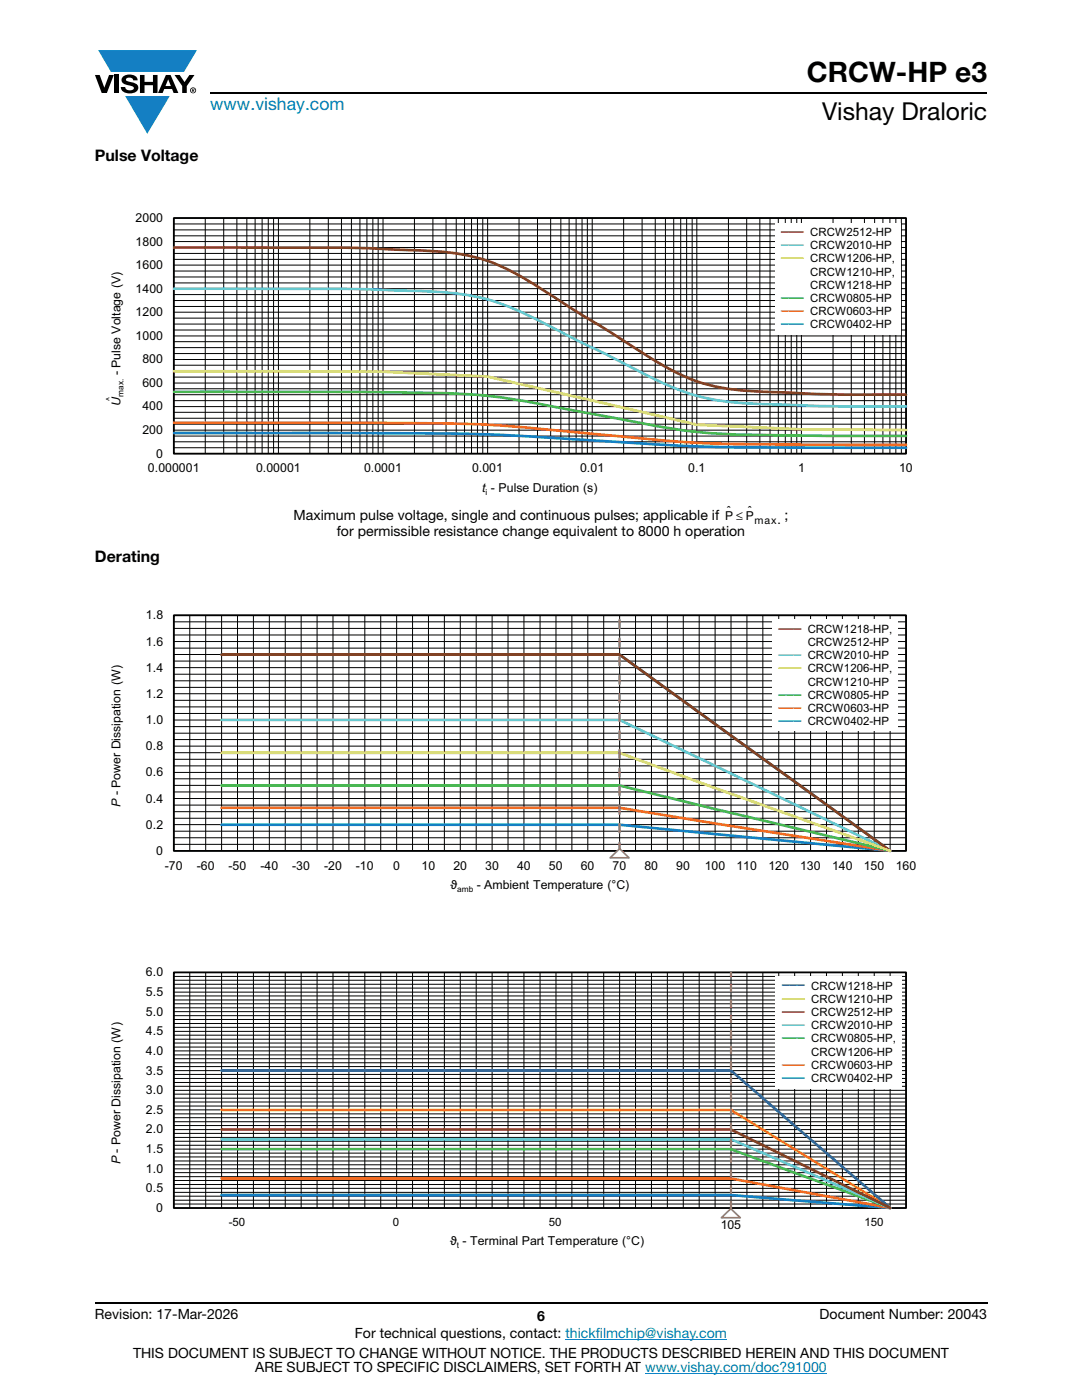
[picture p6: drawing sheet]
<svg xmlns="http://www.w3.org/2000/svg" width="216mm" height="279mm" viewBox="0 0 216 279" stroke-linecap="round" stroke-linejoin="round" font-family="sans-serif">
<g fill="#147fc3">
<path d="M19.6 10h19.7l-2.6 4.3h-1.1h-13.5z"/>
<path d="M25 19.2h8.9l-4.5 7.5z"/>
</g>
<g fill="#000">
<path d="M18.9 15h1l.9 2.5 1-2.5h.9l-1.4 3.6h-1zM22.9 15h.9v3.6h-.9zM24.6 15.3a2.1 2.1 0 0 1 2.8 .3l.1 .4h-.9a.79 .79 0 0 0-.7-.5 .79 .79 0 0 0-.8 .4l.3 .3 1 .2a1.08 1.08 0 0 1 1.2 1 1.08 1.08 0 0 1-1.1 1.2 1.73 1.73 0 0 1-2.4-1.2h.9a.96 .96 0 0 0 .8 .6 .96 .96 0 0 0 .9-.4 1.31 1.31 0 0 0-1.2-.6 1.03 1.03 0 0 1-1.1-.6 1.03 1.03 0 0 1 .2-1.1zM27.9 15h.9v1.3h1.7v-1.3h.9v3.6h-.9v-1.6h-1.7v1.6h-.9zM34.8 15h1.1l.9 1.4 1-1.4h1l-1.5 2.2v1.4h-.9v-1.4z"/>
<path d="M33.6 15.9l.5 1.3h-1.1zM33.1 15l-1.6 3.6h1l.3-.8h1.5l.3 .8h1l-1.6-3.6z"/>
<path d="M38.4 17.8h.2v.2h-.2zM38.3 17.7v.7h.1v-.3l.4 .3-.2-.3 .2-.2-.1-.2z"/>
<path d="M38.1 18a.46 .46 0 0 1 .9 0 .46 .46 0 0 1-.9 0zM37.9 18a.6 .6 0 0 0 1.2 0 .6 .6 0 0 0-1.2 0z"/>
</g>
<path d="M42 18.6h155M18.9 260h178.1" fill="none" stroke="#000" stroke-width=".36"/>
<path d="M112.8 267.3h32.3M128.7 274h36.3" fill="none" stroke="#007ec4" stroke-width=".2"/>
<g fill="none" stroke="#000" stroke-width=".2">
<path d="M34.7 60h146.1M34.7 58.8h146.1M34.7 56.5h146.1M34.7 55.3h146.1M34.7 54.1h146.1M34.7 51.8h146.1M34.7 50.6h146.1M34.7 49.4h146.1M34.7 47.1h146.1M34.7 45.9h146.1M34.7 44.7h146.1M34.7 43.5h146.1v47h-146.1z"/>
<path d="M34.7 57.6h146.1M34.7 52.9h146.1M34.7 48.2h146.1M41 43.5v47M44.6 43.5v47M47.3 43.5v47M49.3 43.5v47M50.9 43.5v47M52.3 43.5v47M53.5 43.5v47M54.6 43.5v47M55.6 43.5v47"/>
<path d="M61.8 43.5v47M65.5 43.5v47M68.1 43.5v47M70.1 43.5v47M71.8 43.5v47M73.2 43.5v47M74.4 43.5v47M75.5 43.5v47M76.4 43.5v47M82.7 43.5v47M86.4 43.5v47M89 43.5v47"/>
<path d="M91 43.5v47M92.7 43.5v47M94.1 43.5v47M95.3 43.5v47M96.3 43.5v47M97.3 43.5v47M103.6 43.5v47M107.3 43.5v47M109.9 43.5v47M111.9 43.5v47M113.6 43.5v47M115 43.5v47"/>
<path d="M116.1 43.5v47M117.2 43.5v47M118.2 43.5v47M124.4 43.5v47M128.1 43.5v47M130.7 43.5v47M132.8 43.5v47M134.4 43.5v47M135.8 43.5v47M137 43.5v47M138.1 43.5v47M139 43.5v47"/>
<path d="M145.4 43.5v47M149 43.5v47M151.6 43.5v47M153.6 43.5v47M155.3 43.5v47M156.7 43.5v47M157.9 43.5v47M159 43.5v47M159.9 43.5v47M166.2 43.5v47M169.9 43.5v47M172.5 43.5v47"/>
<path d="M174.5 43.5v47M176.2 43.5v47M177.6 43.5v47M178.8 43.5v47M179.9 43.5v47M34.7 80h146.1M34.7 78.8h146.1M34.7 77.6h146.1M34.7 75.3h146.1M34.7 74.1h146.1M34.7 72.9h146.1M34.7 70.6h146.1"/>
<path d="M34.7 69.4h146.1M34.7 68.2h146.1M34.7 65.9h146.1M34.7 64.7h146.1M34.7 63.5h146.1M34.7 61.2h146.1M34.7 76.4h146.1M34.7 71.7h146.1M34.7 67h146.1M34.7 62.3h146.1M34.7 89.4h146.1M34.7 88.2h146.1"/>
<path d="M34.7 87h146.1M34.7 84.7h146.1M34.7 83.5h146.1M34.7 82.3h146.1M34.7 85.8h146.1M34.7 81.1h146.1"/>
</g>
<path d="M34.7 43.5h146.1v47h-146.1z" fill="none" stroke="#000" stroke-width=".35"/>
<path d="M34.7 86.4l44.7 .1a451.5 451.5 0 0 1 40.3 1.5l1.5 .1a479.7 479.7 0 0 0 43.6 1.2l16 .1" fill="none" stroke="#147fc3" stroke-width=".53"/>
<path d="M34.7 84.4h41.7a294.6 294.6 0 0 1 40.3 2l1.5 .2a295.1 295.1 0 0 0 34.3 2.1l28.3 .1" fill="none" stroke="#f16b22" stroke-width=".53"/>
<path d="M34.7 78.2h37.3a373.5 373.5 0 0 1 25.3 .8 475.2 475.2 0 0 1 25.3 4.4 129.5 129.5 0 0 0 25.4 3.3l16.8 .3h16" fill="none" stroke="#48b74e" stroke-width=".53"/>
<path d="M34.7 57.6h20.9a410.8 410.8 0 0 1 35.7 1 46.5 46.5 0 0 1 17.1 5.8l16.7 8.5a60.3 60.3 0 0 0 16.9 6.8 128.6 128.6 0 0 0 17.9 1.2l8.3 .2h12.6" fill="none" stroke="#5dc7d2" stroke-width=".53"/>
<path d="M34.7 49.4h19.4a372.2 372.2 0 0 1 35.7 1 37.4 37.4 0 0 1 17.2 6.6l8.4 5.4 8.3 5.1a87.1 87.1 0 0 0 14 8.1 45.1 45.1 0 0 0 16.3 2.6 380.3 380.3 0 0 0 26.8 .6" fill="none" stroke="#823d1b" stroke-width=".53"/>
<path d="M34.7 74.1l41.7 .1 20.9 1 41.8 9.6 20.8 .9 20.9 .1" fill="none" stroke="#d8e03a" stroke-width=".53"/>
<path d="M154.6 44.5h25.1v22.2h-25.1z" fill="#fff"/>
<g fill="none" stroke="#000" stroke-width=".2">
<path d="M34.7 139.8h146.1M34.7 137.2h146.1M34.7 135.9h146.1M34.7 134.6h146.1M34.7 131.9h146.1M34.7 130.6h146.1M34.7 129.3h146.1M34.7 126.7h146.1M34.7 125.4h146.1M34.7 124.1h146.1M34.7 122.8h146.1v47h-146.1zM34.7 138.4h146.1"/>
<path d="M34.7 133.2h146.1M34.7 128h146.1M37.9 122.8v47M41 122.8v47M44.2 122.8v47M47.4 122.8v47M50.6 122.8v47M53.7 122.8v47M56.9 122.8v47M60.1 122.8v47M63.3 122.8v47M66.4 122.8v47"/>
<path d="M69.6 122.8v47M72.8 122.8v47M76 122.8v47M79.1 122.8v47M82.3 122.8v47M85.5 122.8v47M88.7 122.8v47M91.8 122.8v47M95 122.8v47M98.2 122.8v47M101.4 122.8v47M104.5 122.8v47"/>
<path d="M107.8 122.8v47M110.9 122.8v47M114.1 122.8v47M117.3 122.8v47M120.5 122.8v47M123.6 122.8v47M126.8 122.8v47M130 122.8v47M133.2 122.8v47M136.3 122.8v47M139.5 122.8v47M142.7 122.8v47"/>
<path d="M145.9 122.8v47M149 122.8v47M152.2 122.8v47M155.4 122.8v47M158.6 122.8v47M161.7 122.8v47M164.9 122.8v47M168.1 122.8v47M171.3 122.8v47M174.4 122.8v47M177.6 122.8v47M34.7 158.1h146.1"/>
<path d="M34.7 156.7h146.1M34.7 155.4h146.1M34.7 152.8h146.1M34.7 151.5h146.1M34.7 150.2h146.1M34.7 147.6h146.1M34.7 146.3h146.1M34.7 145h146.1M34.7 142.4h146.1M34.7 141.1h146.1M34.7 159.4h146.1M34.7 154.2h146.1"/>
<path d="M34.7 148.9h146.1M34.7 143.7h146.1M34.7 168.5h146.1M34.7 167.2h146.1M34.7 165.9h146.1M34.7 163.3h146.1M34.7 162h146.1M34.7 160.7h146.1M34.7 164.6h146.1"/>
</g>
<path d="M34.7 122.8h146.1v47h-146.1z" fill="none" stroke="#000" stroke-width=".35"/>
<path d="M44.2 164.6h79.4l54 5.2" fill="none" stroke="#147fc3" stroke-width=".53"/>
<path d="M44.2 161.2h79.4l19.1 3.1 34.9 5.5" fill="none" stroke="#f16b22" stroke-width=".53"/>
<path d="M44.2 156.8h79.4l54 13" fill="none" stroke="#48b74e" stroke-width=".53"/>
<path d="M44.2 130.6h79.4l54 39.2" fill="none" stroke="#2b5597" stroke-width=".53"/>
<path d="M44.2 143.7h79.4l54 26.1" fill="none" stroke="#5dc7d2" stroke-width=".53"/>
<path d="M44.2 130.6h79.4l54 39.2" fill="none" stroke="#823d1b" stroke-width=".53"/>
<path d="M44.2 150.2h79.4l19.1 7.1 34.9 12.5" fill="none" stroke="#d8e03a" stroke-width=".53"/>
<path d="M123.6 169.8v-47" fill="none" stroke="#b9519f" stroke-width=".53" stroke-dasharray="1.6 2.1"/>
<path d="M121.7 171.2l1.9-1.8 1.9 1.8z" fill="#fff"/>
<path d="M121.7 171.2l1.9-1.8 1.9 1.8z" fill="none" stroke="#b9519f" stroke-width=".35"/>
<path d="M154.1 123.7h25v22.2h-25z" fill="#fff"/>
<g fill="none" stroke="#000" stroke-width=".2">
<path d="M34.7 199.6h146.1M34.7 198.8h146.1M34.7 197.2h146.1M34.7 196.4h146.1M34.7 195.6h146.1M34.7 194.9h146.1M34.7 194.1h146.1v47h-146.1zM34.7 198h146.1M37.9 194.1v47M41 194.1v47M44.2 194.1v47M47.4 194.1v47"/>
<path d="M50.6 194.1v47M53.7 194.1v47M56.9 194.1v47M60.1 194.1v47M63.3 194.1v47M66.4 194.1v47M69.6 194.1v47M72.8 194.1v47M76 194.1v47M79.1 194.1v47M82.3 194.1v47M85.5 194.1v47"/>
<path d="M88.7 194.1v47M91.8 194.1v47M95 194.1v47M98.2 194.1v47M101.4 194.1v47M104.5 194.1v47M107.8 194.1v47M110.9 194.1v47M114.1 194.1v47M117.3 194.1v47M120.5 194.1v47M123.6 194.1v47"/>
<path d="M126.8 194.1v47M130 194.1v47M133.2 194.1v47M136.3 194.1v47M139.5 194.1v47M142.7 194.1v47M145.9 194.1v47M149 194.1v47M152.2 194.1v47M155.4 194.1v47M158.6 194.1v47M161.7 194.1v47"/>
<path d="M164.9 194.1v47M168.1 194.1v47M171.3 194.1v47M174.4 194.1v47M177.6 194.1v47M34.7 219.9h146.1M34.7 219.2h146.1M34.7 218.4h146.1M34.7 216.8h146.1M34.7 216h146.1M34.7 215.2h146.1M34.7 214.4h146.1"/>
<path d="M34.7 212.9h146.1M34.7 212.1h146.1M34.7 211.3h146.1M34.7 210.5h146.1M34.7 209h146.1M34.7 208.2h146.1M34.7 207.4h146.1M34.7 206.6h146.1M34.7 205h146.1M34.7 204.3h146.1M34.7 203.5h146.1M34.7 202.7h146.1"/>
<path d="M34.7 201.1h146.1M34.7 200.3h146.1M34.7 217.6h146.1M34.7 213.7h146.1M34.7 209.7h146.1M34.7 205.8h146.1M34.7 201.9h146.1M34.7 239.5h146.1M34.7 238.7h146.1M34.7 238h146.1M34.7 236.4h146.1M34.7 235.6h146.1"/>
<path d="M34.7 234.8h146.1M34.7 234h146.1M34.7 232.5h146.1M34.7 231.7h146.1M34.7 230.9h146.1M34.7 230.1h146.1M34.7 228.6h146.1M34.7 227.8h146.1M34.7 227h146.1M34.7 226.2h146.1M34.7 224.6h146.1M34.7 223.9h146.1"/>
<path d="M34.7 223.1h146.1M34.7 222.3h146.1M34.7 220.7h146.1M34.7 237.2h146.1M34.7 233.3h146.1M34.7 229.3h146.1M34.7 225.4h146.1M34.7 221.5h146.1M34.7 240.3h146.1"/>
</g>
<path d="M34.7 194.1h146.1v47h-146.1z" fill="none" stroke="#000" stroke-width=".35"/>
<path d="M44.2 238.5h101.6l31.8 2.6" fill="none" stroke="#147fc3" stroke-width=".53"/>
<path d="M44.2 235.2h101.6l31.8 5.9" fill="none" stroke="#f16b22" stroke-width=".53"/>
<path d="M44.2 229.3h101.6l31.8 11.8" fill="none" stroke="#48b74e" stroke-width=".53"/>
<path d="M44.2 221.5h101.6l31.8 19.6" fill="none" stroke="#fec80b" stroke-width=".53"/>
<path d="M44.2 213.6h101.6l31.8 27.5" fill="none" stroke="#2b5597" stroke-width=".53"/>
<path d="M44.2 227.4h101.6l31.8 13.7" fill="none" stroke="#5dc7d2" stroke-width=".53"/>
<path d="M44.2 225.4h101.6l31.8 15.7" fill="none" stroke="#823d1b" stroke-width=".53"/>
<path d="M145.9 241.1v-47" fill="none" stroke="#b9519f" stroke-width=".44" stroke-dasharray="1.3 1.8"/>
<path d="M154.8 194.7h25.1v22.6h-25.1z" fill="#fff"/>
<path d="M143.9 243l1.9-1.8 1.9 1.8z" fill="#fff"/>
<path d="M143.9 243l1.9-1.8 1.9 1.8z" fill="none" stroke="#b9519f" stroke-width=".35"/>
<text font-size="5.6" x="161" y="16.4">CRCW-HP e3</text>
<text font-size="4.9" x="164" y="24">Vishay Draloric</text>
<text font-size="3.5" fill="#007ec4" x="42" y="21.9">www.vishay.com</text>
<g font-size="3.2">
<text x="18.9" y="32.1">Pulse Voltage</text>
<text x="18.9" y="112.1">Derating</text>
</g>
<g font-size="2.8">
<text x="58.6" y="103.8">Maximum pulse voltage, single and continuous pulses; applicable if</text>
<text x="67.2" y="106.9">for permissible resistance change equivalent to 8000 h operation</text>
<text x="156.5" y="103.8">;</text>
<text x="18.9" y="263.3">Revision: 17-Mar-2026</text>
<text x="107.2" y="263.6">6</text>
<text x="163.6" y="263.3">Document Number: 20043</text>
<text x="70.8" y="267.1">For technical questions, contact: thickfilmchip@vishay.com</text>
<text x="26.5" y="271">THIS DOCUMENT IS SUBJECT TO CHANGE WITHOUT NOTICE. THE PRODUCTS DESCRIBED HEREIN AND THIS DOCUMENT</text>
<text x="50.9" y="273.8">ARE SUBJECT TO SPECIFIC DISCLAIMERS, SET FORTH AT www.vishay.com/doc?91000</text>
</g>
<g font-size="2.5">
<text x="27.1" y="44.3">2000</text>
<text x="27.1" y="53.7">1600</text>
<text x="27.1" y="49">1800</text>
<text x="27.1" y="58.4">1400</text>
<text x="27.1" y="63.1">1200</text>
<text x="27.1" y="67.8">1000</text>
<text x="24" y="74.9" transform="rotate(-90 24 74.9)">- Pulse Voltage (V)</text>
<text x="28.4" y="77.2">600</text>
<text x="28.4" y="72.5">800</text>
<text x="24" y="81" transform="rotate(-90 24 81)">U</text>
<text x="28.4" y="81.9">400</text>
<text x="28.4" y="86.6">200</text>
<text x="29.5" y="94.3">0.000001</text>
<text x="31.2" y="91.3">0</text>
<text x="51.1" y="94.3">0.00001</text>
<text x="72.6" y="94.3">0.0001</text>
<text x="94.2" y="94.3">0.001</text>
<text x="115.8" y="94.3">0.01</text>
<text x="137.3" y="94.3">0.1</text>
<text x="159.2" y="94.3">1</text>
<text x="179.4" y="94.3">10</text>
<text x="96.2" y="98.2">t - Pulse Duration (s)</text>
<text x="144.7" y="103.8">P ≤ P</text>
<text x="145.1" y="102.8">ˆ</text>
<text x="149.2" y="102.8">ˆ</text>
<text x="155.2" y="104.6">.</text>
<text x="29.1" y="123.6">1.8</text>
<text x="29.1" y="128.8">1.6</text>
<text x="29.1" y="134">1.4</text>
<text x="29.1" y="139.3">1.2</text>
<text x="29.1" y="149.7">0.8</text>
<text x="29.1" y="144.5">1.0</text>
<text x="29.1" y="154.9">0.6</text>
<text x="24" y="161.1" transform="rotate(-90 24 161.1)">P - Power Dissipation (W)</text>
<text x="29.1" y="160.2">0.4</text>
<text x="29.1" y="165.4">0.2</text>
<text x="31.2" y="170.6">0</text>
<text x="32.9" y="173.6">-70</text>
<text x="39.3" y="173.6">-60</text>
<text x="45.6" y="173.6">-50</text>
<text x="52" y="173.6">-40</text>
<text x="58.3" y="173.6">-30</text>
<text x="64.7" y="173.6">-20</text>
<text x="71" y="173.6">-10</text>
<text x="78.5" y="173.6">0</text>
<text x="84.1" y="173.6">10</text>
<text x="90.5" y="173.6">20</text>
<text x="96.8" y="173.6">30</text>
<text x="103.2" y="173.6">40</text>
<text x="109.5" y="173.6">50</text>
<text x="115.9" y="173.6">60</text>
<text x="122.2" y="173.6">70</text>
<text x="128.6" y="173.6">80</text>
<text x="134.9" y="173.6">90</text>
<text x="140.6" y="173.6">100</text>
<text x="147" y="173.6">110</text>
<text x="153.3" y="173.6">120</text>
<text x="159.7" y="173.6">130</text>
<text x="166" y="173.6">140</text>
<text x="172.4" y="173.6">150</text>
<text x="178.7" y="173.6">160</text>
<text x="89.9" y="177.4">ϑ</text>
<text x="95.1" y="177.4">- Ambient Temperature (°C)</text>
<text x="29.1" y="194.9">6.0</text>
<text x="29.1" y="202.7">5.0</text>
<text x="29.1" y="198.8">5.5</text>
<text x="29.1" y="206.6">4.5</text>
<text x="29.1" y="214.4">3.5</text>
<text x="29.1" y="210.5">4.0</text>
<text x="29.1" y="218.4">3.0</text>
<text x="29.1" y="226.2">2.0</text>
<text x="29.1" y="222.3">2.5</text>
<text x="24" y="232.4" transform="rotate(-90 24 232.4)">P - Power Dissipation (W)</text>
<text x="29.1" y="230.1">1.5</text>
<text x="29.1" y="238">0.5</text>
<text x="29.1" y="234">1.0</text>
<text x="31.2" y="241.9">0</text>
<text x="143.8" y="245.4">105</text>
<text x="89.8" y="248.5">ϑ - Terminal Part Temperature (°C)</text>
</g>
<g font-size="2.3">
<text x="161.7" y="47.1">CRCW2512-HP</text>
<text x="161.7" y="49.7">CRCW2010-HP</text>
<text x="161.7" y="52.3">CRCW1206-HP,</text>
<text x="161.7" y="55">CRCW1210-HP,</text>
<text x="161.7" y="57.6">CRCW1218-HP</text>
<text x="161.7" y="60.2">CRCW0805-HP</text>
<text x="161.7" y="62.9">CRCW0603-HP</text>
<text x="161.7" y="65.5">CRCW0402-HP</text>
<text x="161.2" y="126.3">CRCW1218-HP,</text>
<text x="161.2" y="128.9">CRCW2512-HP</text>
<text x="161.2" y="131.5">CRCW2010-HP</text>
<text x="161.2" y="134.2">CRCW1206-HP,</text>
<text x="161.2" y="136.8">CRCW1210-HP</text>
<text x="161.2" y="139.4">CRCW0805-HP</text>
<text x="161.2" y="142.1">CRCW0603-HP</text>
<text x="161.2" y="144.7">CRCW0402-HP</text>
<text x="161.9" y="197.5">CRCW1218-HP</text>
<text x="161.9" y="200.1">CRCW1210-HP</text>
<text x="161.9" y="202.7">CRCW2512-HP</text>
<text x="161.9" y="205.4">CRCW2010-HP</text>
<text x="161.9" y="208">CRCW0805-HP,</text>
<text x="161.9" y="210.7">CRCW1206-HP</text>
<text x="161.9" y="213.3">CRCW0603-HP</text>
<text x="161.9" y="215.9">CRCW0402-HP</text>
<text x="45.6" y="244.8">-50</text>
<text x="78.4" y="244.7">0</text>
<text x="109.5" y="244.7">50</text>
<text x="172.5" y="244.7">150</text>
</g>
<text font-size="2.1" x="150.5" y="104.6">max</text>
<g font-size="1.7">
<text x="22.4" y="80.1" transform="rotate(-90 22.4 80.1)">^</text>
<text x="24.6" y="79.2" transform="rotate(-90 24.6 79.2)">max.</text>
<text x="96.9" y="98.8">i</text>
<text x="91.2" y="178">amb</text>
<text x="91.2" y="249.1">t</text>
</g>
<g font-size="1.5" fill="#823d1b">
<text x="155.9" y="46.7">▬▬▬</text>
<text x="155.3" y="125.8">▬▬▬</text>
<text x="156" y="202.3">▬▬▬</text>
</g>
<g font-size="1.5" fill="#5dc7d2">
<text x="155.9" y="49.3">▬▬▬</text>
<text x="155.3" y="131.1">▬▬▬</text>
<text x="156" y="205">▬▬▬</text>
</g>
<g font-size="1.5" fill="#d8e03a">
<text x="155.9" y="51.9">▬▬▬</text>
<text x="155.3" y="133.8">▬▬▬</text>
</g>
<g font-size="1.5" fill="#48b74e">
<text x="155.9" y="59.8">▬▬▬</text>
<text x="155.3" y="139">▬▬▬</text>
<text x="156" y="207.6">▬▬▬</text>
</g>
<g font-size="1.5" fill="#f16b22">
<text x="155.9" y="62.5">▬▬▬</text>
<text x="155.3" y="141.7">▬▬▬</text>
<text x="156" y="212.9">▬▬▬</text>
</g>
<g font-size="1.5" fill="#147fc3">
<text x="155.9" y="65.1">▬▬▬</text>
<text x="155.3" y="144.3">▬▬▬</text>
<text x="156" y="215.5">▬▬▬</text>
</g>
<text font-size="1.5" fill="#2b5597" x="156" y="197.1">▬▬▬</text>
<text font-size="1.5" fill="#fec80b" x="156" y="199.7">▬▬▬</text>
</svg>
